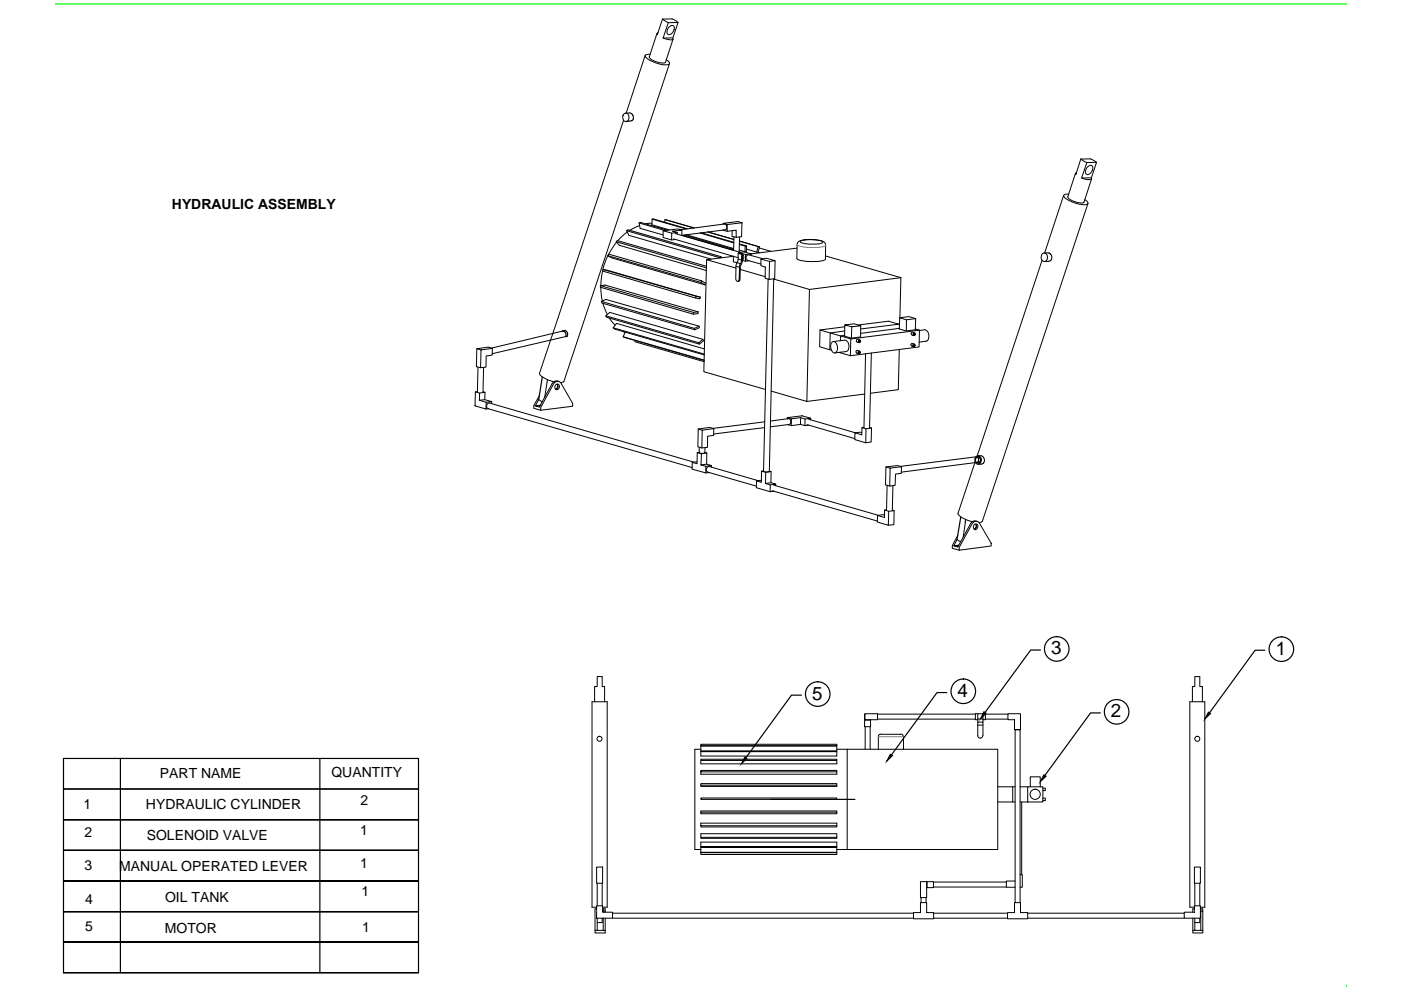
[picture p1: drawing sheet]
<svg xmlns="http://www.w3.org/2000/svg" width="297mm" height="210mm" viewBox="0 0 297 210" stroke-linecap="round" stroke-linejoin="round" font-family="sans-serif">
<!-- layer: 0 -->
<g fill="none" stroke="#000" stroke-width=".25">
<path d="M134 25.6l-1.2 .2M134.3 25.1l-.3 .4M115 79.9l-.8 4.8M119.2 70.2a.78 .78 0 0 1 .7 1.1M119.7 70l.6 .5a.53 .53 0 0 1-.4 .9M119.8 70.1l-.6 .1M203.7 109.6l-.8 4.8M220.6 137.8h-2.1l-9.7 13.3M268.2 137.9h-2.1l-9.6 13.2M169.9 147.4h-2.1l-9.6 13.2M200.7 146.8h-2l-9.7 13.3M233.3 151.2h-2.1l-9.7 13.2"/>
<path d="M13.5 167.3h75.2M25.5 160.8v45.4M67.8 160.8v45.4M88.7 173.8h-75.2h75.2M163.4 169.5h17.9M88.7 180.3h-75.2h75.2M88.7 186.8h-75.2h75.2M88.7 193.3h-75.2h75.2M88.7 199.8h-75.2h75.2M13.5 206.2v-45.4h75.2v45.4M88.7 206.2h-75.2h75.2"/>
<circle cx="224" cy="137.6" r="2.6"/>
<circle cx="271.7" cy="137.6" r="2.6"/>
<circle cx="173.4" cy="147.2" r="2.6"/>
<circle cx="204.2" cy="146.6" r="2.6"/>
<circle cx="236.7" cy="150.9" r="2.6"/>
</g>
<g fill="none" stroke="#000" stroke-width=".21">
<path d="M136.8 11.8l-4 12.2M137.8 11.5a.68 .68 0 0 0-1 .5 6.2 6.2 0 0 0 5 1.7l.1-.3v-.2l-.6-.6M139.3 7.1l-1.6 5a1.68 1.68 0 0 0 1.4 1 2.31 2.31 0 0 0 2 .1l1.6-4.9M140.4 4l1.3 .8M140.5 4l-1.1 3.4-.1-.3 .2-.1M141.7 4.8h2.1l-1.1 3.2v.3a1.89 1.89 0 0 1-1.8-.1l-.3-.1zM141.7 5.9a.72 .72 0 0 1 .6-.5 .72 .72 0 0 1 .7 .3 1.39 1.39 0 0 1-1.4 1.6l-.2-.5zM141.9 13.5l-22.4 67.4-.6 .2M142.5 4h-2M142.5 4l1.2 .8M142.7 8l-2.1 .1M132.2 24.3a.69 .69 0 0 1 .9-.2 .69 .69 0 0 1 .3 .9 .67 .67 0 0 1-.7 .8 .67 .67 0 0 1-.7-.8z"/>
<path d="M132.2 25.5l-17.8 53.6a3.1 3.1 0 0 0 2.3 1.6l1 .3M132.7 24l.9-.1 .3 .2 .3 .4 .1 .6M228 36.8l-1.6 4.9a3.4 3.4 0 0 0 3.4 1.2l1.6-5M229.2 33.7l1.2 .7M230.4 34.5l2.1-.1-1.1 3.5a2.23 2.23 0 0 1-2.1-.2zM230.6 35.4l.2-.2a.57 .57 0 0 1 .8 0 .57 .57 0 0 1 0 .8 1 1 0 0 1-1.3 .9l-.2-.6zM231.2 33.7l1.2 .7M231.2 33.7h-2l-1.1 3.3-.1-.2 .2-.2M231.4 37.7h-2.1M127.8 57.5l-.4 3M127.8 57.1l1.1-2.9 .8 .5 19.7 5.7M127.8 57.1l20.7 5.9-.9-.2-.1 .4 .9 .2"/>
<path d="M130.6 51.3l.7 .7 18.4 5.3M130.7 51.4l-1.6 2.5M132.9 48.9l.2-.2 19.8 5.7-.3 .2zM132.9 48.9l.5 1 17.4 5M133 49.2l-2 1.8M135.5 47.3l.2 1.1 4.9 1.4M135.5 47.3l.3-.2 5.7 1.7M135.5 47.3l5.5 1.6M135.6 47.8l-2.1 1M138.2 47.3l-1.3 .1M138.3 46.5l-.1 1.2 3.7 1.1M138.3 46.5l.3-.1 7.1 2.1"/>
<path d="M138.3 46.5l7.2 2M140.6 48.9l3.1-.4 .9 .3-2 .2 1 .3-1.2 .1zM140.6 48.9v1.5l1.8 .5v-1.5M141 46.6l-.1 .5M141 46.6l6.1 1.7M141 46.6l6.2 1.7M142.8 50.7l13.7 3.9M143.2 49.5l13.8 4M143.2 50.8l-.8 .1M143.6 49.3v.3M144.3 48.7l9.4-1.2a.72 .72 0 0 1 .1 1.2l-9.2 1.2M144.6 49.9l10.6 3.1 .3-.1"/>
<path d="M144.6 48.8v1.1M145 49.8l10.5 3.1M145.5 49.8l10 2.9M148.4 49.4l7.2 2.1M148.7 49.3l6.9 2.1M148.8 59.5l.8 .5-.2 .4-.8-.5zM148.8 59.5l-19.8-5.6-.1 .3 19.7 5.7M149.8 56.5l-18.9-5.5-.3 .3 19.2 5.5M149.8 55.1l-.6 23.7 13.1 3.8M150 49.2l5.6 1.6M150.1 49.2l5.5 1.5M152.6 54.6l.1 .1"/>
<path d="M152.9 54.4l.1 .2M153.3 48.8l.9 .3M153.3 47.4v.1M154.2 47.6l3.1-.4-.1 3-1.1 .1v-1.5l-1.9 .3zM155.2 48.9v1.2l.9 .2M155.2 53h.1M155.5 52.9v.1M155.6 50.2l-.1 2.9M156 56.5l.8 .2-.1 2.5 .2-.1 .1-2.3M156 56.5v2.7a.38 .38 0 0 0 .4 .5 .38 .38 0 0 0 .3-.5M156.3 55.7l-.3 .7M156.3 55.6l-.8-.1v-1.2l-5.7 .8 6.2 1.7"/>
<path d="M156.5 55l-.2 .7M156.5 53.7l.8 .2M156.6 53.5l1.2-.1 1.4 .4M156.6 53.5l1.5 .5M156.6 53.5v.2M156.8 51.8l1.5 .3M156.8 51.7l1.5 .4M156.8 50.2l-.1 3.2M156.8 51.1l4.2 1.3M156.9 59.1a.42 .42 0 0 1-.5 .6M157 57.1l5.2 1.6M157 55.9l-.2 .8"/>
<path d="M157.2 55.2l-.2 .7-.7-.2M157.2 53.8a.69 .69 0 0 1 .5 .6 .69 .69 0 0 1-.3 .7M157.3 47.2l-.9-.2-3.1 .4 .9 .2M157.4 55.3l-.5 1.5M157.4 55.1h.1M157.4 55.2l.6 .2M157.4 53.9l-.9-.2v1.2l.7 .2 .1-1.2h.1v1.4M158 52.2l-.1 1.2-1.1-.4M158.2 54.7l.2-.6 .3-.1 3 .8M158.2 54.6l.3 .6M158.2 53.3h-.2M158.3 52.8l2.1 .7"/>
<path d="M158.3 52.1l-.1 1.2M158.5 55.2l2.8 .8M159.2 53.8l-1.1 .2-.1 1.4 .8-.1M159.2 53.8v.3M159.5 53.8h-.3M160.4 53.4l.3 .1M160.4 53.5l.3-1.2 .3 .1-.3 1.1M160.7 53.5l.4 .1M161 52.6l2.3 .6M161.3 54.9l1.9 .5-.1 3.9-.9-.3 .1-2.4-1-.3zM161.3 54.9l1.2-.1 1.8 .5-1.1 .1M162.9 59.2l-1 40.7 .3 .2 .9-.2"/>
<path d="M163.2 53.3h.2M164 59.1l-.9 40.8M164.3 55.3v3.8l-1.2 .2M169 52.6l-9.8 1.2M169.1 51.4l.1-.1a5.8 5.8 0 0 1 4.2-.4 1.82 1.82 0 0 1 1.6 .8v3.2a5.1 5.1 0 0 1-3.4 .5l-1.3-.1a1.32 1.32 0 0 1-1.3-.5v-3zM169.6 51.2a7.4 7.4 0 0 1 4.9 .1 1.7 1.7 0 0 1-1.7 .5l-2.2-.1a1.05 1.05 0 0 1-1-.5zM175 54.3l16 4.6M191 58.9l-19.4 2.5-7.6-2.2M191 58.9l-.2 8.5M220.9 55.2l-13.7 41.5M221 53.8a.77 .77 0 0 1 1 .1 .77 .77 0 0 1 0 1 .69 .69 0 0 1-.9 .5 .69 .69 0 0 1-.3-1zM221.4 53.6h1l.4 .3 .2 .5v.5l-.3 .4-1.3 .1"/>
<path d="M225.5 41.4l-4 12.2M226.6 41.2h-.8l-.2 .2a1.48 1.48 0 0 0 1.3 1.2l.3 .2a5.2 5.2 0 0 0 3.4 .5l.1-.3-.2-.3-.5-.4M230.7 43.1l-22.4 67.4-.7 .3M101.1 73.9l-.1 3.9 .9 .2M101.3 77.8l-.1 5.3M102 74.2l2.4-.3v1.4l-1.3 .2-.1 2.3-1.1 .2zM102.5 77.9l-.1 5.3M104.4 73.9l-.9-.3-2.4 .3 .9 .3M119.2 70.2l-15 3.6M119.9 71.4l-15.5 3.6M127.3 60.6l1-.2 19.7 5.7-1 .1zM127.3 60.6v.3l19.7 5.7"/>
<path d="M127.4 60.9l.3 2.9M127.5 63.9l1-.4 19.7 5.7-1 .4zM127.5 63.9l.1 .3 19.7 5.7M127.8 64.3l1 2.4M128.4 67l.9-.8 19.7 5.8-.8 .7zM128.4 67l.2 .3 19.7 5.7M129.1 67.4l1.3 1.5M130 69.5l.2 .3 19.1 5.5M132.1 71.4l17.2 5M132.2 70.3l.3 .2M132.5 70.4l-.4 1 17.2 5M134.7 72.2l-.1 .3 14.7 4.2"/>
<path d="M147.6 62.8l-19.8-5.7v.4l19.7 5.7M148 66.1v.4l-1 .1v-.4M148.2 69.1l.1 .4-1 .4-.1-.3M148.5 63l-.1 .3M149 71.9l.1 .3M149.2 72.2l-.9 .8-.1-.3M149.4 74l-18.7-5.4-.7 .9 19.4 5.6M171.6 61.4l-.5 23.7-7.6-2.2M173.9 70l2.1 .6 3.1-.4M173.9 70l-.1 3.5 2.1 .7 .1-3.6 2.2 .6M175.9 74.2h.4M176.3 72.7a.66 .66 0 0 1 .7-.2 .66 .66 0 0 1 .5 .6 1.19 1.19 0 0 1-.6 1.7 1.63 1.63 0 0 1-.6-2.1z"/>
<path d="M176.7 72.4l2.4-.3a1.37 1.37 0 0 1 .3 2.4l-2.4 .3M177.9 74.7l.2 .1M178.1 74.7v.1M178.1 74.8l2.2 .6M178.2 71.2v1M178.2 71.2l2.2 .7M179.1 71.1l-.9 .1M179.1 68.9v2.4l1.4 .4 2-.3v-2.3M179.1 68.9l2-.2 1.4 .4-1.9 .2zM179.1 69.3l-5.2 .7M180.4 71.9l14.5-1.9v3.6l-14.6 1.8zM180.6 69.3l-.1 2.4"/>
<path d="M181.5 74.7l.2 .2 .4 .1M181.6 72.3l.1 .2M181.7 72.5l.4 .1M181.8 74.3l-.2 .1-.1 .2M181.9 74.3l.3 .2M182 68.9l6.4-.8 2.1 .6-8 1.1M182 74.8l.2 .1M182 74.6l.3 .1M182.1 74.6l.1-.1v.4h-.1zM182.1 72.5h.2M182.1 72.2l.3 .1-.1 .2-.3-.1zM182.3 72.1l-.5-.2-.2 .4"/>
<path d="M182.4 72.3l-.3-.1-.1 .2M183.5 75l-.3 15.7M184.7 74.8l-.3 15.9M190.5 68.7l.2 .1M190.7 74.1l-.2 8.5-6 .8M190.7 69.6l-8.2 1.1M190.8 67.4l1.9-.3 1.4 .4M192.2 67.8l1.9-.3v2.4l-1.9 .3-1.5-.4 .1-2.4 1.4 .4v2.4M193.2 70.8l.2 .2M193.3 73.4l.4 .1M193.4 71.1h.3M193.5 72.8l-.4 .2 .2 .4"/>
<path d="M193.5 72.8l.3 .2M193.5 70.4l-.2 .1-.1 .3M193.5 70.5l.4 .1M193.6 73.3l.2 .1M193.7 73.1l.2 .1-.1 .2-.2-.1zM193.7 71h.2M193.7 73.1l.2 .1M193.7 70.8l.3 .1M193.8 70.7l.2 .2-.3 .2zM194.1 69.8l.8 .2M194.9 70.1l1.1-.2a1.38 1.38 0 0 1 .4 2.4l-1.5 .2M100.8 83.1l.9 .2-.1 1.6 1.5 .4-.1 1.4-2.3-.7z"/>
<path d="M101.2 83l-.4 .1M101.6 84.9l1.2-.2 1.5 .5-1.2 .1M101.7 83.3l1.1-.1v1.5M102.4 83.1l.4 .1M103.6 86.6l-.6 .1M104.3 85.2l-.1 .4M114.3 83.9l-1.1 2.1v.6l1.4 .4M114.6 86h-.3l.2 .1M114.9 85.2l-.7-.5-.7 1.3M116.1 80.5l-.6 3.7M117.6 81.1a.85 .85 0 0 1 1.4 .2l2.4 4.2v.6l-6.8 .9v-.6zM117.8 81.6a.53 .53 0 0 1 .8 .1 .53 .53 0 0 1-.2 .8 .5 .5 0 0 1-.7-.1 .5 .5 0 0 1 0-.7z"/>
<path d="M118.2 81.4a.67 .67 0 0 1-.4 1.1M118.2 81.5a.87 .87 0 0 1-.3 1M118.5 80.9l-.6-.1-.7 .4-2.9 5.1-.8-.3 1.1-.1M147.1 98l-43.3-12.5a.65 .65 0 0 0-.6 .4 .65 .65 0 0 0 .3 .7l43.2 12.5M147.8 97.9l-1 .1M147.8 96l.9 .2-.1 2.4 1 .3v1.4l-2.9-.8 .1-1.5 1 .3zM148.3 94.9v1.1l.5 .1 .6-.1 .1-1.1M148.3 95.9l-.5 .1M148.6 98.6l1.2-.2 1 .3-1.2 .2M148.7 96.2l1.2-.2-.1 2.4M148.9 91.2l2.4-.3v1.4l-1.3 .2v2.4l-1.2 .1zM148.9 91.2l-.9-.2v3.7l.8 .3"/>
<path d="M149.4 95.9l.5 .1M150.8 98.7v.3M151.3 90.9l-.8-.3-2.5 .4M161.5 99.9l.8 .2v2.4l1 .3v1.5l-2.9-.9v-1.4l1 .3zM161.9 99.9h-.4M162.1 90.7l-10.8 1.3M162.1 89.4l-11 1.4M163.1 99.9l.4 .1M163.4 89.3l3.8-.5a.74 .74 0 0 1 .2 1.2l-4.1 .5M166.9 88.5l3.2-.3 1.8 .5-1.2 .1-.9-.3-2 .3zM166.9 88.5v.3M167 90l.8 .2"/>
<path d="M167.8 88.8v1.4M169.8 88.5l-.1 1.5-1.9 .2M170.7 88.8l-.1 1.4-.9-.2M171.1 90l10.1 3M171.5 88.9l9.9 2.9M171.5 90.2h-.9M171.9 88.7v.3M181.3 91.8l1.4 .4 .1-1.5 .8 .2v3l-2.4-.7zM182.7 91.7l-1.4 .1M183.2 90.6l-.4 .1M183.3 83.6l-12.2 1.5M184.4 90.6l.4 .1-.1 3-1.1 .2"/>
<path d="M184.8 90.7l-1.2 .2M188.7 99.3l2.4-.3v1.4l-1.2 .1-.1 2.4-1.2 .2zM188.7 99.3l-.9-.3-.1 3.8 .9 .3M191.1 99l-.8-.3-2.5 .3M206.8 97.9l-3.7 10.9a3.1 3.1 0 0 0 2.3 1.6l1.1 .3M207 96.8a.77 .77 0 0 1 .9 .2 .77 .77 0 0 1 .1 .9 .71 .71 0 0 1-.9 .5 .71 .71 0 0 1-.4-1zM207 97.1a.61 .61 0 0 1 .8 0 .61 .61 0 0 1 0 .8 .59 .59 0 0 1-.8 .2 .59 .59 0 0 1-.1-.9zM207.1 96.8h.5a.64 .64 0 0 1 .4 .5 .64 .64 0 0 1-.3 .6l-.5 .1M207.1 96.8a.67 .67 0 0 1 .1 1.2M207.1 96.8l-16.1 2.1M207.2 98l-16.1 2.1M207.3 96.6l1 .1 .2 .3 .2 .6-.3 .7-1 .2"/>
<path d="M207.7 97l-.2 .4v.4l.2 .3M150.4 100.2l-.8 .1M160.8 101.9l-10.4-3a.63 .63 0 0 0-.6 .5 .63 .63 0 0 0 .3 .7l10.3 3M161.4 101.8l-1 .2M162.3 102.5l1.1-.2 1.1 .3-1.2 .2M162.3 100.1l1.2-.1-.1 2.3M163.7 104l22.3 6.5M164 102.9l22.2 6.3M164.1 104.1l-.8 .2M164.5 102.6v.4M186.1 109.3l1.4 .4v-1.6l.9 .3-.1 3-2.3-.7zM187.5 109.2l-1.4 .1"/>
<path d="M188 108.1h-.5M188.1 102.9l-.1 5.3M189.2 108.1l.4 .2-.1 2.9-1.2 .2M189.3 103l-.1 5.2M189.6 108.3l-1.2 .1M203.1 113.5l-1.2 2.1v.6l1.5 .5M203.7 114.9l-.8-.5-.7 1.3M204.7 110.5l-.1 .2M204.8 110.1l-.6 3.8M206.3 110.8a.83 .83 0 0 1 1.3 .1l2.5 4.3v.6l-6.7 .9v-.6zM206.5 111.3a.5 .5 0 0 1 .8 0 .5 .5 0 0 1-.1 .7 .5 .5 0 0 1-.8 0 .5 .5 0 0 1 .1-.7zM206.9 111.1a.67 .67 0 0 1-.4 1.1"/>
<path d="M206.9 111.2a.87 .87 0 0 1-.3 1M207.2 110.6l-.6-.2-.6 .3-2.9 5.3-.9-.3 1.1-.1-.3 .1 .2 .1M126.1 148.8v-3.2h.5v-2.1h1.1v2.1h.5v3.2M148.6 159.2h28.8v.2h-28.8zM148.6 158.1h28.8M148.6 158.1v-.3h28.8v.3M148.6 158.9h-1.3v21.2h1.3M148.6 159.4v.9h28.8v-.9M148.6 158.2v1M177.4 158.9h2.2M177.4 158.2v1M179.6 158.9h31.9v21.2h-31.9z"/>
<path d="M183.3 152.7v1.4h1.3v-1.4M183.4 151.3h2.7v1.3h-2.7zM183.4 151.4l-.1 1.3h1.3M183.4 154.1v4.8M184.5 154.1v4.8M184.6 152.6v.1M186.1 152.5h20.7M186.1 151.4h20.7M186.2 156.2v2.7M186.8 155.6l-.5 .3-.1 .3M186.8 155.7h4.2M191 155.6l.3 .1 .2 .5"/>
<path d="M191.6 156.2v2.7M207.3 153.7v-.6h1.1v2.9M207.3 156a.53 .53 0 0 0 .5 .5 .53 .53 0 0 0 .6-.5M207.3 153.1v-.7h1.1v.7M207.3 152.4v-1.1h1.1v1.1M207.3 151.3h-.5v1.3h.5M207.3 153.7h1.1M207.3 153.7v2.3M208.4 151.3h.5v1.3h-.5M208.9 152.5h4.8M208.9 151.4h4.8M213.7 151.3h2.7v3.4h-1.3v-2.1h-1.4z"/>
<path d="M252.8 148.8v-3.2h.5v-2.1h1.1v2.1h.5v3.2M148.6 169.2h28.8v.3h-28.8zM148.6 172.2v.3h28.8v-.3M148.6 172.2v-.3h28.8v.3M148.6 166.5v.2h28.8v-.2M148.6 166.5v-.4h28.8v.4M148.6 174.5h28.8v.6h-28.8zM148.6 175.1v.2h28.8v-.2M148.6 163.6v-.2h28.8v.2h-28.8v.6h28.8v-.6M148.6 176.8h28.8v.7h-28.8zM148.6 177.5v.2h28.8v-.2M148.6 161.2h28.8v.8h-28.8z"/>
<path d="M148.6 161.2v-.2h28.8v.2M148.6 178.5h28.8v1h-28.8zM148.6 179.5v.1h28.8v-.1M148.6 172.2h28.8M148.6 166.5h28.8M211.5 166.8h3.7M214.7 166.8v3.2h-3.2M214.7 170h.5M216.3 166.8h1.6M216.3 170h1.6M216.6 170v15.4M217.9 166.8h3.2v3.2h-3.2z"/>
<path d="M218.4 166.8v-2.1h2.2v2.1M221.1 169.2h.5v.5h-.5M221.1 167.1h.5v.5h-.5M126.2 197.3h2.1v.5h-2.1zM126.5 192.1h1.3v1.3h2.1v1.3h-3.4zM126.5 183.8h1.3v3.5h-1.3zM126.5 192.7h-.3v4.6M126.5 192.3h-1v-43.5h3.2v43.5h-.9M126.6 187.3v4.8M126.6 194.7v2.6M127.7 194.7v.9h-1.1M127.7 187.3v4.8"/>
<path d="M127.9 193.4v-.7h.4v.7M127.9 193.2h.4M127.9 194.7v2.6M128.3 194.7v2.6M129.9 194.7h63.8M129.9 193.6h63.8M148.6 180.7l28.8 .1zM148.6 180.8v.4h28.8v-.4M148.6 180.7v-1h28.8v1M177.4 180.1h2.2M195.2 186.9h1.3v3.4h-1.3zM195.2 191.4h1.3v2.1h1.5v1.3h-4.3v-1.3h1.5z"/>
<path d="M195.3 190.3v1.1M196.3 190.3v1.1M196.5 186.9l.1 1.3M196.5 188.2h.1M196.6 186.9h1.3v1.3h-1.3M197.9 188.1h15.5M197.9 187h15.5M198 194.7h15.6M198 193.6h15.6M215.1 191.4h1.3v2.1h1.5v1.3h-4.3v-1.3h1.5zM215.2 186.8h-1.8v1.3h1.8M215.2 191.4v-36.7h1.1v36.7"/>
<path d="M216.3 185.4h.4v2.7h-.4M217.9 194.7h33.2M217.9 193.6h33.2M251.1 193.4h2.1v-1.3h1.3v2.6h-3.4zM252.9 197.3h2.1v.5h-2.1zM252.9 194.7v2.6M253.2 183.8h1.3v3.5h-1.3zM253.2 192.7h-.3v.7M253.2 192.3h-.9v-43.5h3.1v43.5h-.9M253.3 187.3v4.8M253.3 194.7v2.6M254.4 194.7v.9h-1.1"/>
<path d="M254.4 187.3v4.8M254.6 197.3v-4.1h.4v4.1M254.6 193.2v-.5h.4v.5"/>
<circle cx="182.1" cy="74.7" r=".25"/>
<circle cx="182.2" cy="72.4" r=".28"/>
<circle cx="193.7" cy="73.2" r=".28"/>
<circle cx="193.8" cy="70.9" r=".28"/>
<circle cx="127.1" cy="156.6" r=".53"/>
<circle cx="253.9" cy="156.6" r=".53"/>
<circle cx="219.5" cy="168.4" r="1.08"/>
</g>
<path d="M169 51.8a4.6 4.6 0 0 0 3.4 .7l2.1-.2 .5-.3M115.9 81v.1M204.6 110.7h.1M186.2 156.2h5.4M126.2 193.2h.3M252.9 193.2h.3" fill="none" stroke="#808080" stroke-width=".21"/>
<path d="M11.9 .8h.1M11.9 .8h273.6M285.5 209.2h.1" fill="none" stroke="#0f0" stroke-width=".25"/>
<path d="M208.6 150.9l.5 .3-1.2 1.2zM256.2 151l.5 .3-1.3 1.2zM157.9 160.5l.5 .3-1.2 1.2zM188.8 159.9l.4 .3-1.2 1.2zM221.3 164.3l.5 .3-1.2 1.2z" fill="#000" stroke="#000" stroke-width=".21"/>
<g font-size="4">
<text x="222.8" y="138.8">3</text>
<text x="270.5" y="138.8">1</text>
<text x="172.2" y="148.3">5</text>
<text x="203" y="147.8">4</text>
<text x="235.5" y="152.1">2</text>
</g>
<g font-size="3">
<text x="36.4" y="44.4">HYDRAULIC ASSEMBLY</text>
<text x="33.9" y="165">PART NAME</text>
<text x="70.3" y="164.8">QUANTITY</text>
<text x="17.7" y="171.6">1</text>
<text x="30.9" y="171.5">HYDRAULIC CYLINDER</text>
<text x="76.4" y="170.6">2</text>
<text x="17.9" y="177.4">2</text>
<text x="31.1" y="178.2">SOLENOID VALVE</text>
<text x="76.4" y="177.1">1</text>
<text x="17.9" y="184.6">3</text>
<text x="25.3" y="184.8">MANUAL OPERATED LEVER</text>
<text x="76.4" y="184.1">1</text>
<text x="18" y="191.7">4</text>
<text x="35" y="191.2">OIL TANK</text>
<text x="76.6" y="190">1</text>
<text x="18.1" y="197.4">5</text>
<text x="35" y="197.8">MOTOR</text>
<text x="76.8" y="197.7">1</text>
</g>
</svg>
